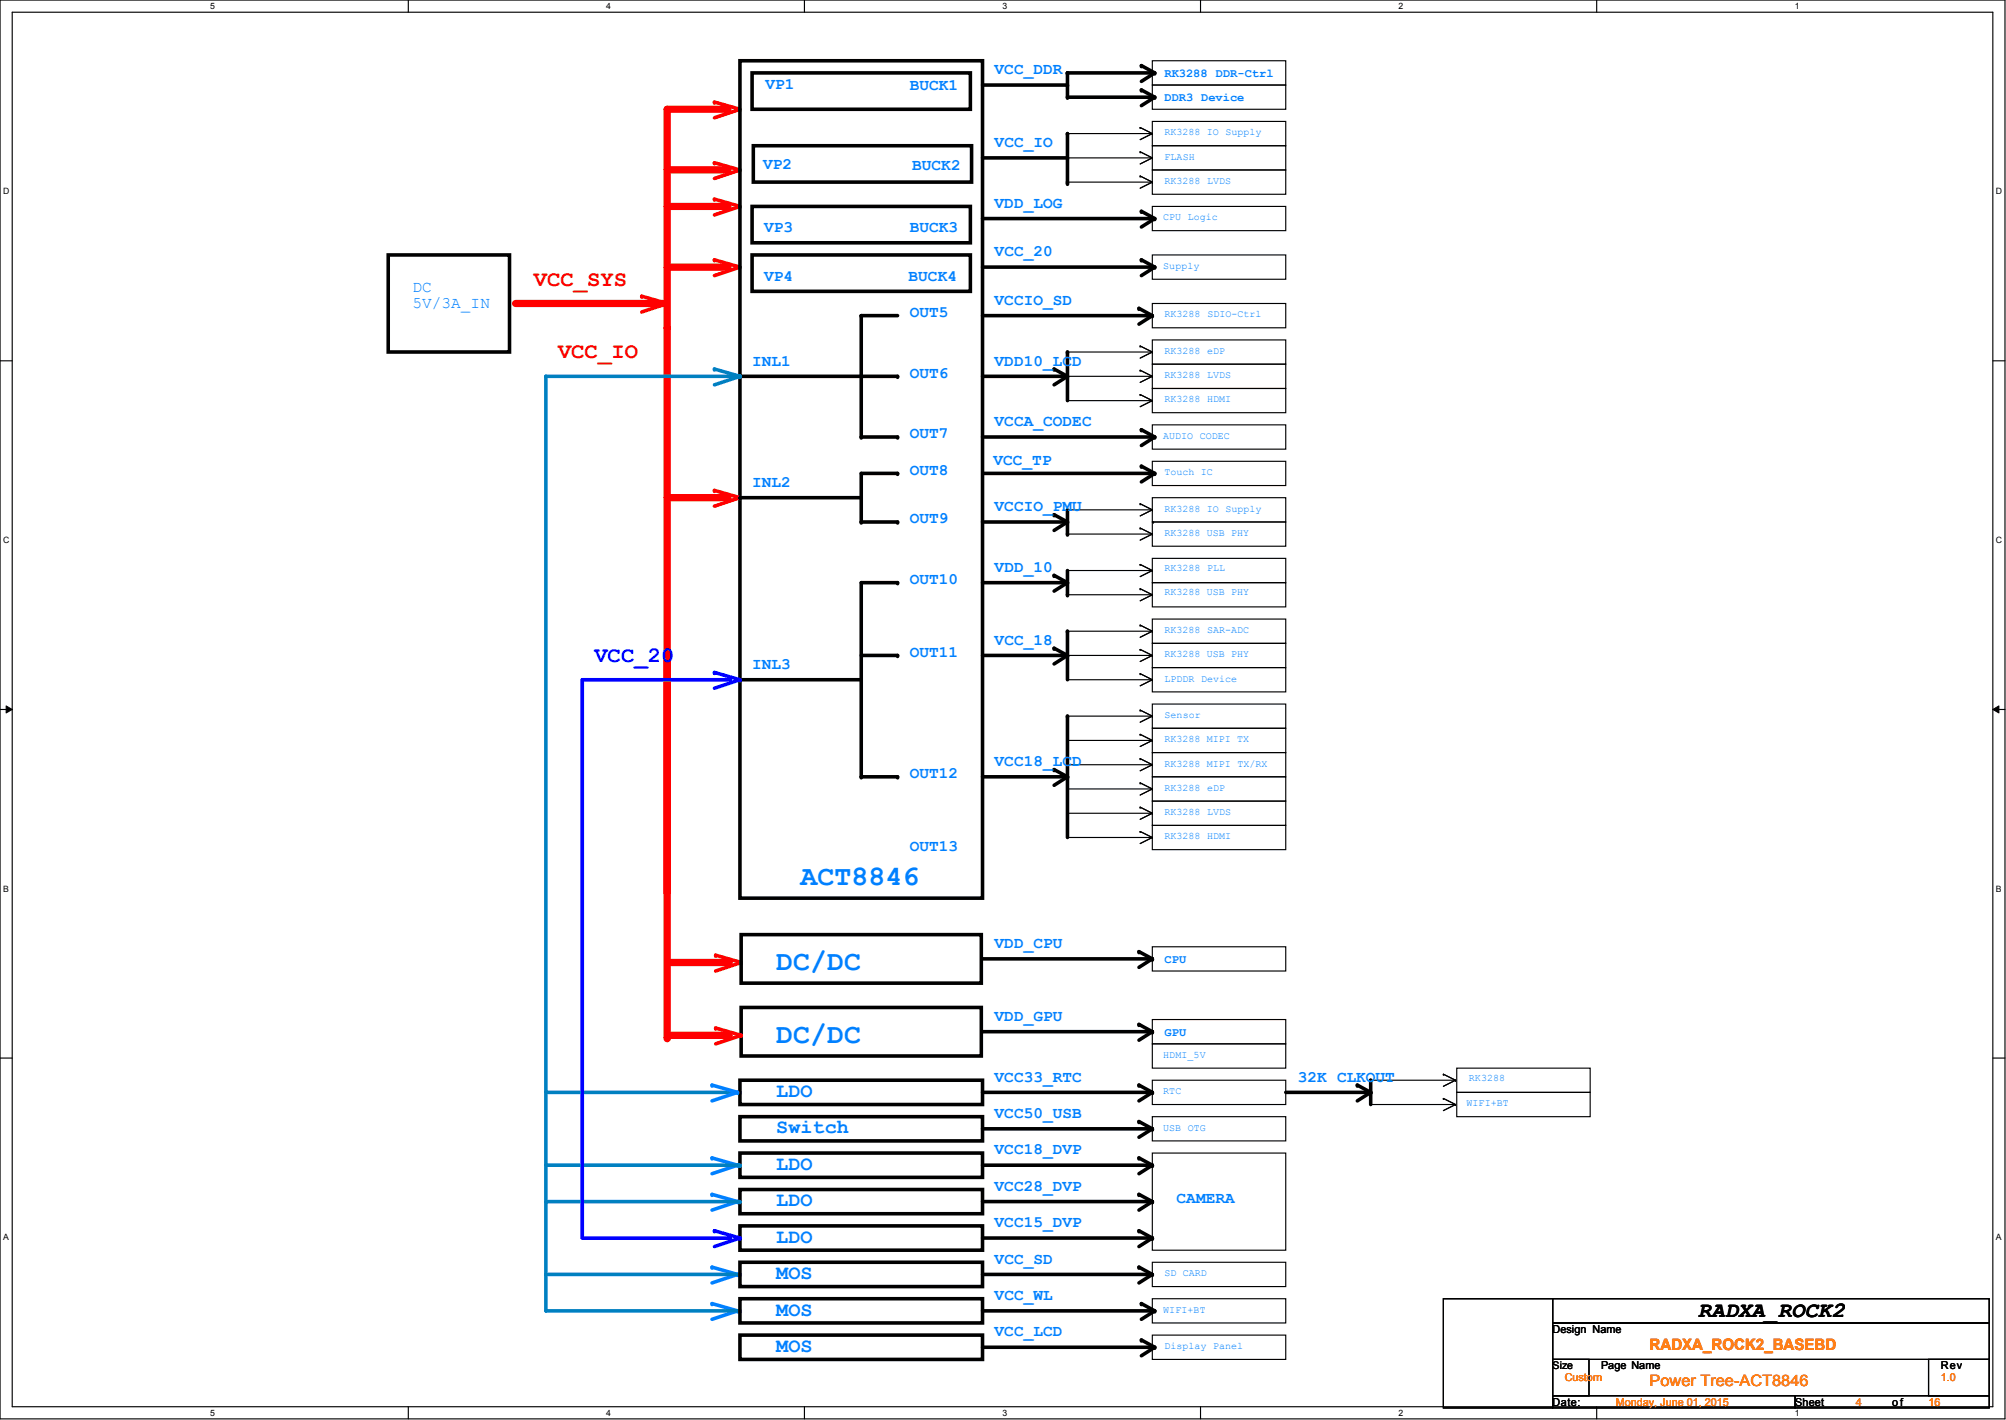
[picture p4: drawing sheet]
<svg xmlns="http://www.w3.org/2000/svg" width="1189mm" height="841mm" viewBox="0 0 1189 841" stroke-linecap="round" stroke-linejoin="round" font-family="sans-serif">
<path d="M0 0h1188v840h-1188zM7 7h1174v826h-1174z" fill="none" stroke="#000" stroke-width=".68"/>
<g fill="#fff">
<path d="M125 1h2v6h-2z"/>
<path d="M125 834h2v6h-2z"/>
</g>
<path d="M242 0v7M242 833v7" fill="none" stroke="#000" stroke-width=".68"/>
<g fill="#fff">
<path d="M359 1h3v6h-3z"/>
<path d="M359 834h3v6h-3z"/>
</g>
<path d="M477 0v7M477 833v7" fill="none" stroke="#000" stroke-width=".68"/>
<g fill="#fff">
<path d="M594 1h3v6h-3z"/>
<path d="M594 834h3v6h-3z"/>
</g>
<path d="M711 0v7M711 833v7" fill="none" stroke="#000" stroke-width=".68"/>
<g fill="#fff">
<path d="M829 1h3v6h-3z"/>
<path d="M829 834h3v6h-3z"/>
</g>
<path d="M946 0v7M946 833v7" fill="none" stroke="#000" stroke-width=".68"/>
<g fill="#fff">
<path d="M1064 1h2v6h-2z"/>
<path d="M1064 834h2v6h-2z"/>
<path d="M2 110h4v6h-4z"/>
<path d="M1183 110h4v6h-4z"/>
<path d="M2 317h4v6h-4z"/>
<path d="M1183 317h4v6h-4z"/>
</g>
<path d="M0 214h7M1181 214h7" fill="none" stroke="#000" stroke-width=".68"/>
<g fill="#fff">
<path d="M2 523h3v6h-3z"/>
<path d="M1183 523h3v6h-3z"/>
</g>
<path d="M0 420h7M1181 420h7" fill="none" stroke="#000" stroke-width=".68"/>
<path d="M4 418l3 2-3 2zM1181 420l4-2v4z" fill="#000"/>
<path d="M4 418l3 2-3 2zM1181 420l4-2v4z" fill="none" stroke="#000" stroke-width=".59"/>
<g fill="#fff">
<path d="M2 730h3v6h-3z"/>
<path d="M1183 730h3v6h-3z"/>
</g>
<path d="M0 627h7M1181 627h7" fill="none" stroke="#000" stroke-width=".68"/>
<path d="M424 566l15 4" fill="none" stroke="#f00" stroke-width="2.1"/>
<circle cx="424" cy="566" r="1.1" fill="#f00"/>
<path d="M439 570l-15 5" fill="none" stroke="#f00" stroke-width="2.1"/>
<circle cx="439" cy="570" r="1.1" fill="#f00"/>
<path d="M439 554h143v28h-143z" fill="none" stroke="#000" stroke-width="2.1"/>
<path d="M395 388v227" fill="none" stroke="#f00" stroke-width="4.3"/>
<circle cx="395" cy="615" r="2.1" fill="#f00"/>
<path d="M396 570h36" fill="none" stroke="#f00" stroke-width="4.3"/>
<circle cx="432" cy="570" r="2.1" fill="#f00"/>
<path d="M683 561h79v14h-79z" fill="none" stroke="#000" stroke-width=".68"/>
<path d="M582 568h101M582 690h101" fill="none" stroke="#000" stroke-width="2.1"/>
<g fill="#000">
<circle cx="683" cy="568" r="1.1"/>
<circle cx="683" cy="690" r="1.1"/>
</g>
<path d="M324 223v553" fill="none" stroke="#0080c0" stroke-width="2.1"/>
<circle cx="324" cy="223" r="1.1" fill="#0080c0"/>
<path d="M395 158h36" fill="none" stroke="#f00" stroke-width="4.3"/>
<circle cx="431" cy="158" r="2.1" fill="#f00"/>
<path d="M439 158l-16 5" fill="none" stroke="#f00" stroke-width="2.1"/>
<circle cx="439" cy="158" r="1.1" fill="#f00"/>
<path d="M423 154l16 4" fill="none" stroke="#f00" stroke-width="2.1"/>
<circle cx="423" cy="154" r="1.1" fill="#f00"/>
<path d="M306 180h89" fill="none" stroke="#f00" stroke-width="4.3"/>
<circle cx="395" cy="180" r="2.1" fill="#f00"/>
<path d="M395 65v129" fill="none" stroke="#f00" stroke-width="4.3"/>
<circle cx="395" cy="194" r="2.1" fill="#f00"/>
<path d="M439 101l-16 5" fill="none" stroke="#f00" stroke-width="2.1"/>
<circle cx="439" cy="101" r="1.1" fill="#f00"/>
<path d="M423 96l16 5" fill="none" stroke="#f00" stroke-width="2.1"/>
<circle cx="423" cy="96" r="1.1" fill="#f00"/>
<path d="M395 101h36" fill="none" stroke="#f00" stroke-width="4.3"/>
<circle cx="431" cy="101" r="2.1" fill="#f00"/>
<path d="M439 122l-16 5" fill="none" stroke="#f00" stroke-width="2.1"/>
<circle cx="439" cy="122" r="1.1" fill="#f00"/>
<path d="M423 118l16 4" fill="none" stroke="#f00" stroke-width="2.1"/>
<circle cx="423" cy="118" r="1.1" fill="#f00"/>
<path d="M395 122h36" fill="none" stroke="#f00" stroke-width="4.3"/>
<circle cx="431" cy="122" r="2.1" fill="#f00"/>
<path d="M439 65l-16 5" fill="none" stroke="#f00" stroke-width="2.1"/>
<circle cx="439" cy="65" r="1.1" fill="#f00"/>
<path d="M423 60l16 5" fill="none" stroke="#f00" stroke-width="2.1"/>
<circle cx="423" cy="60" r="1.1" fill="#f00"/>
<path d="M395 65h36" fill="none" stroke="#f00" stroke-width="4.3"/>
<circle cx="431" cy="65" r="2.1" fill="#f00"/>
<path d="M439 36h143v496h-143z" fill="none" stroke="#000" stroke-width="2.1"/>
<path d="M395 194v334" fill="none" stroke="#f00" stroke-width="4.3"/>
<circle cx="395" cy="528" r="2.1" fill="#f00"/>
<path d="M683 683h79v57h-79z" fill="none" stroke="#000" stroke-width=".68"/>
<path d="M439 683h143v14h-143zM582 733h101" fill="none" stroke="#000" stroke-width="2.1"/>
<circle cx="683" cy="733" r="1.1" fill="#000"/>
<path d="M437 690l-15 5" fill="none" stroke="#0080ff" stroke-width="2.1"/>
<circle cx="437" cy="690" r="1.1" fill="#0080ff"/>
<path d="M422 686l15 4" fill="none" stroke="#0080ff" stroke-width="2.1"/>
<circle cx="422" cy="686" r="1.1" fill="#0080ff"/>
<path d="M675 564l8 4-8 5M439 597h143v28h-143zM582 611h101M675 607l8 4M683 611l-8 5M675 686l8 4-8 5M675 729l8 4-8 5" fill="none" stroke="#000" stroke-width="2.1"/>
<g fill="#000">
<circle cx="675" cy="564" r="1.1"/>
<circle cx="683" cy="568" r="1.1"/>
<circle cx="675" cy="607" r="1.1"/>
<circle cx="683" cy="611" r="1.1"/>
<circle cx="675" cy="686" r="1.1"/>
<circle cx="683" cy="690" r="1.1"/>
<circle cx="675" cy="729" r="1.1"/>
<circle cx="683" cy="733" r="1.1"/>
</g>
<path d="M683 604h79v14h-79zM683 618h79v15h-79z" fill="none" stroke="#000" stroke-width=".68"/>
<path d="M424 609l15 4" fill="none" stroke="#f00" stroke-width="2.1"/>
<circle cx="424" cy="609" r="1.1" fill="#f00"/>
<path d="M439 613l-15 5" fill="none" stroke="#f00" stroke-width="2.1"/>
<circle cx="439" cy="613" r="1.1" fill="#f00"/>
<path d="M396 613h36" fill="none" stroke="#f00" stroke-width="4.3"/>
<circle cx="432" cy="613" r="2.1" fill="#f00"/>
<path d="M439 705h143v14h-143zM582 712h101M675 707l8 5M683 712l-8 5M439 726h143v14h-143z" fill="none" stroke="#000" stroke-width="2.1"/>
<g fill="#000">
<circle cx="675" cy="707" r="1.1"/>
<circle cx="683" cy="712" r="1.1"/>
</g>
<path d="M437 712l-15 5" fill="none" stroke="#0080ff" stroke-width="2.1"/>
<circle cx="437" cy="712" r="1.1" fill="#0080ff"/>
<path d="M422 707l15 5" fill="none" stroke="#0080ff" stroke-width="2.1"/>
<circle cx="422" cy="707" r="1.1" fill="#0080ff"/>
<path d="M324 690h115" fill="none" stroke="#0080c0" stroke-width="2.1"/>
<circle cx="439" cy="690" r="1.1" fill="#0080c0"/>
<path d="M324 712h115" fill="none" stroke="#0080c0" stroke-width="2.1"/>
<circle cx="439" cy="712" r="1.1" fill="#0080c0"/>
<path d="M395 180l-15 5" fill="none" stroke="#f00" stroke-width="2.1"/>
<circle cx="395" cy="180" r="1.1" fill="#f00"/>
<path d="M380 175l15 5" fill="none" stroke="#f00" stroke-width="2.1"/>
<circle cx="380" cy="175" r="1.1" fill="#f00"/>
<path d="M230 151h72v57h-72z" fill="none" stroke="#000" stroke-width="2.1"/>
<path d="M324 647h115" fill="none" stroke="#0080c0" stroke-width="2.1"/>
<circle cx="439" cy="647" r="1.1" fill="#0080c0"/>
<path d="M439 640h143v14h-143zM582 647h101" fill="none" stroke="#000" stroke-width="2.1"/>
<circle cx="683" cy="647" r="1.1" fill="#000"/>
<path d="M422 643l15 4" fill="none" stroke="#0080ff" stroke-width="2.1"/>
<circle cx="422" cy="643" r="1.1" fill="#0080ff"/>
<path d="M437 647l-15 5" fill="none" stroke="#0080ff" stroke-width="2.1"/>
<circle cx="437" cy="647" r="1.1" fill="#0080ff"/>
<path d="M676 39l8 4-8 5M446 43h129v22h-129zM582 50h51M676 53l8 5-8 5M683 43h-50v15h50M633 79v30M446 86h130v22h-130zM582 94h51M582 129h101M676 125l8 4-8 5M675 643l8 4-8 5" fill="none" stroke="#000" stroke-width="2.1"/>
<g fill="#000">
<circle cx="676" cy="39" r="1.1"/>
<circle cx="633" cy="50" r="1.1"/>
<circle cx="633" cy="58" r="1.1"/>
<circle cx="633" cy="43" r="1.1"/>
<circle cx="676" cy="53" r="1.1"/>
<circle cx="684" cy="58" r="1.1"/>
<circle cx="684" cy="43" r="1.1"/>
<circle cx="633" cy="79" r="1.1"/>
<circle cx="676" cy="76" r=".3"/>
<circle cx="683" cy="79" r=".3"/>
<circle cx="633" cy="94" r="1.1"/>
<circle cx="676" cy="90" r=".3"/>
<circle cx="683" cy="94" r=".3"/>
<circle cx="633" cy="109" r="1.1"/>
<circle cx="676" cy="104" r=".3"/>
<circle cx="683" cy="108" r=".3"/>
<circle cx="676" cy="125" r="1.1"/>
<circle cx="683" cy="129" r="1.1"/>
<circle cx="684" cy="129" r="1.1"/>
<circle cx="675" cy="643" r="1.1"/>
<circle cx="683" cy="647" r="1.1"/>
</g>
<g fill="none" stroke="#000" stroke-width=".68">
<path d="M683 36h79v14h-79zM683 50h79v15h-79zM633 79h50M676 76l7 3M683 72h79v14h-79zM683 79l-7 4M633 94h50M676 90l7 4M683 86h79v15h-79zM683 94l-7 3M633 108h50M676 104l7 4"/>
<path d="M683 101h79v14h-79zM683 108l-7 3M683 122h79v15h-79zM683 640h79v14h-79z"/>
</g>
<path d="M395 295h36" fill="none" stroke="#f00" stroke-width="4.3"/>
<circle cx="431" cy="295" r="2.1" fill="#f00"/>
<path d="M439 295l-16 5" fill="none" stroke="#f00" stroke-width="2.1"/>
<circle cx="439" cy="295" r="1.1" fill="#f00"/>
<path d="M423 290l16 5" fill="none" stroke="#f00" stroke-width="2.1"/>
<circle cx="423" cy="290" r="1.1" fill="#f00"/>
<path d="M532 187h-22v72h22M439 223h93M439 295h71M532 280h-22v29h22M510 345v115h22M510 388h22M439 403h71" fill="none" stroke="#000" stroke-width="2.1"/>
<g fill="#000">
<circle cx="510" cy="187" r="1.1"/>
<circle cx="439" cy="223" r="1.1"/>
<circle cx="532" cy="223" r="1.1"/>
<circle cx="510" cy="259" r="1.1"/>
<circle cx="532" cy="259" r="1.1"/>
<circle cx="439" cy="295" r="1.1"/>
<circle cx="532" cy="280" r="1.1"/>
<circle cx="510" cy="309" r="1.1"/>
<circle cx="532" cy="309" r="1.1"/>
<circle cx="532" cy="388" r="1.1"/>
<circle cx="439" cy="403" r="1.1"/>
<circle cx="510" cy="460" r="1.1"/>
<circle cx="532" cy="460" r="1.1"/>
</g>
<path d="M324 223h115" fill="none" stroke="#0080c0" stroke-width="2.1"/>
<circle cx="439" cy="223" r="1.1" fill="#0080c0"/>
<path d="M439 223l-16 5" fill="none" stroke="#0080c0" stroke-width="2.1"/>
<circle cx="439" cy="223" r="1.1" fill="#0080c0"/>
<path d="M423 219l16 4" fill="none" stroke="#0080c0" stroke-width="2.1"/>
<circle cx="423" cy="219" r="1.1" fill="#0080c0"/>
<path d="M345 403h88" fill="none" stroke="#00f" stroke-width="2.1"/>
<circle cx="433" cy="403" r="1.1" fill="#00f"/>
<path d="M439 403l-16 5" fill="none" stroke="#00f" stroke-width="2.1"/>
<circle cx="439" cy="403" r="1.1" fill="#00f"/>
<path d="M423 398l16 5" fill="none" stroke="#00f" stroke-width="2.1"/>
<circle cx="423" cy="398" r="1.1" fill="#00f"/>
<path d="M423 729l16 4" fill="none" stroke="#00f" stroke-width="2.1"/>
<circle cx="423" cy="729" r="1.1" fill="#00f"/>
<path d="M439 733l-16 5" fill="none" stroke="#00f" stroke-width="2.1"/>
<circle cx="439" cy="733" r="1.1" fill="#00f"/>
<path d="M345 733h88" fill="none" stroke="#00f" stroke-width="2.1"/>
<circle cx="433" cy="733" r="1.1" fill="#00f"/>
<path d="M345 403v330" fill="none" stroke="#00f" stroke-width="2.1"/>
<circle cx="345" cy="403" r="1.1" fill="#00f"/>
<path d="M812 640v14M762 647h50M804 643l8 4M812 647l-8 5M439 661h143v15h-143zM582 669h101M675 664l8 5M683 669l-8 5M582 755h99M675 750l8 5-8 5M582 776h101M676 772l8 4-8 5" fill="none" stroke="#000" stroke-width="2.1"/>
<g fill="#000">
<circle cx="812" cy="640" r="1.1"/>
<circle cx="855" cy="636" r=".3"/>
<circle cx="863" cy="640" r=".3"/>
<circle cx="804" cy="643" r="1.1"/>
<circle cx="812" cy="647" r="1.1"/>
<circle cx="855" cy="651" r=".3"/>
<circle cx="863" cy="654" r=".3"/>
<circle cx="675" cy="664" r="1.1"/>
<circle cx="683" cy="669" r="1.1"/>
<circle cx="675" cy="750" r="1.1"/>
<circle cx="681" cy="755" r="1.1"/>
<circle cx="683" cy="755" r="1.1"/>
<circle cx="676" cy="772" r="1.1"/>
<circle cx="683" cy="776" r="1.1"/>
<circle cx="684" cy="776" r="1.1"/>
</g>
<path d="M812 640h51M855 636l8 4M863 640l-8 3M863 633h79v14h-79zM812 654h51M855 651l8 3M863 654l-8 4M863 647h79v14h-79zM683 661h79v15h-79zM683 748h79v14h-79zM683 769h79v15h-79z" fill="none" stroke="#000" stroke-width=".68"/>
<path d="M437 755l-15 5" fill="none" stroke="#0080ff" stroke-width="2.1"/>
<circle cx="437" cy="755" r="1.1" fill="#0080ff"/>
<path d="M422 750l15 5" fill="none" stroke="#0080ff" stroke-width="2.1"/>
<circle cx="422" cy="750" r="1.1" fill="#0080ff"/>
<path d="M324 755h115" fill="none" stroke="#0080c0" stroke-width="2.1"/>
<circle cx="439" cy="755" r="1.1" fill="#0080c0"/>
<path d="M437 776l-15 5" fill="none" stroke="#0080ff" stroke-width="2.1"/>
<circle cx="437" cy="776" r="1.1" fill="#0080ff"/>
<path d="M422 772l15 4" fill="none" stroke="#0080ff" stroke-width="2.1"/>
<circle cx="422" cy="772" r="1.1" fill="#0080ff"/>
<path d="M324 776h115" fill="none" stroke="#0080c0" stroke-width="2.1"/>
<circle cx="439" cy="776" r="1.1" fill="#0080c0"/>
<g fill="none" stroke="#000" stroke-width="2.1">
<path d="M446 122h129v22h-129zM446 151h129v22h-129zM582 158h101M676 154l8 4-8 5M582 187h99M675 183l8 4-8 5M625 219l8 4-8 5M633 208v29M582 223h49M582 259h101M676 255l8 4-8 5M676 276l8 4-8 5"/>
<path d="M583 280h100M582 309h49M625 305l8 4-8 5M633 302v14M633 338v14M510 345h22M582 345h49M625 341l8 4-8 5M633 374v29M582 388h51M625 384l8 4M633 388l-8 5"/>
<path d="M633 424v72M625 456l8 4M582 460h51M633 460l-8 5M439 748h143v14h-143zM439 769h143v15h-143zM439 791h143v14h-143zM582 798h101M676 794l8 4-8 5"/>
</g>
<g fill="none" stroke="#000" stroke-width=".68">
<path d="M683 151h79v14h-79zM683 180h79v14h-79zM633 208h50M676 205l7 3M676 219l7 4M683 216h79v14h-79zM683 201h79v15h-79zM683 208l-7 4M633 223h50M633 237h50M676 234l7 3M683 230h79v14h-79z"/>
<path d="M683 223l-7 3M683 237l-7 4M683 252h79v14h-79zM683 273h79v15h-79zM676 298l7 4M683 295h79v14h-79zM633 302h50M633 316h50M676 313l7 3M683 309h79v15h-79zM683 316l-7 4M683 302l-7 4"/>
<path d="M633 338h50M676 334l7 4M683 331h79v14h-79zM683 338l-7 4M633 352h50M676 349l7 3M683 345h79v14h-79zM683 352l-7 4M633 374h50M676 370l7 4M683 367h79v14h-79zM683 374l-7 3"/>
<path d="M633 388h50M676 385l7 3M676 399l7 4M683 381h79v14h-79zM683 395h79v15h-79zM683 388l-7 4M633 403h50M683 417h79v14h-79zM683 403l-7 3M633 439h50M633 424h50M676 435l7 4"/>
<path d="M676 421l7 3M683 431h79v15h-79zM683 439l-7 3M683 424l-7 4M633 453h50M676 449l7 4M683 446h79v14h-79zM683 453l-7 4M633 467h50M676 464l7 3M676 478l7 4M683 460h79v14h-79z"/>
<path d="M683 474h79v15h-79zM683 467l-7 4M633 482h50M633 496h50M676 492l7 4M683 489h79v14h-79zM683 482l-7 3M683 496l-7 4M855 769h65v65h-65zM920 769h259v15h-259zM683 791h79v14h-79zM920 784h259v21h-259z"/>
<path d="M920 805h22v22h-22zM1143 805h36v22h-36zM920 827h144v7h-144zM1064 827h115v7h-115z"/>
</g>
<g fill="#000">
<circle cx="676" cy="154" r="1.1"/>
<circle cx="683" cy="158" r="1.1"/>
<circle cx="684" cy="158" r="1.1"/>
<circle cx="675" cy="183" r="1.1"/>
<circle cx="681" cy="187" r="1.1"/>
<circle cx="683" cy="187" r="1.1"/>
<circle cx="625" cy="219" r="1.1"/>
<circle cx="633" cy="208" r="1.1"/>
<circle cx="676" cy="219" r=".3"/>
<circle cx="676" cy="205" r=".3"/>
<circle cx="683" cy="208" r=".3"/>
<circle cx="631" cy="223" r="1.1"/>
<circle cx="633" cy="223" r="1.1"/>
<circle cx="676" cy="234" r=".3"/>
<circle cx="683" cy="223" r=".3"/>
<circle cx="683" cy="237" r=".3"/>
<circle cx="676" cy="255" r="1.1"/>
<circle cx="683" cy="259" r="1.1"/>
<circle cx="684" cy="259" r="1.1"/>
<circle cx="676" cy="276" r="1.1"/>
<circle cx="676" cy="298" r=".3"/>
<circle cx="683" cy="280" r="1.1"/>
<circle cx="684" cy="280" r="1.1"/>
<circle cx="684" cy="280" r=".3"/>
<circle cx="625" cy="305" r="1.1"/>
<circle cx="631" cy="309" r="1.1"/>
<circle cx="633" cy="309" r="1.1"/>
<circle cx="633" cy="316" r="1.1"/>
<circle cx="676" cy="313" r=".3"/>
<circle cx="683" cy="302" r=".3"/>
<circle cx="683" cy="316" r=".3"/>
<circle cx="684" cy="309" r=".3"/>
<circle cx="676" cy="334" r=".3"/>
<circle cx="683" cy="338" r=".3"/>
<circle cx="532" cy="345" r="1.1"/>
<circle cx="625" cy="341" r="1.1"/>
<circle cx="631" cy="345" r="1.1"/>
<circle cx="633" cy="345" r="1.1"/>
<circle cx="633" cy="352" r="1.1"/>
<circle cx="676" cy="349" r=".3"/>
<circle cx="683" cy="352" r=".3"/>
<circle cx="633" cy="374" r="1.1"/>
<circle cx="676" cy="370" r=".3"/>
<circle cx="683" cy="374" r=".3"/>
<circle cx="625" cy="384" r="1.1"/>
<circle cx="633" cy="388" r="1.1"/>
<circle cx="676" cy="385" r=".3"/>
<circle cx="676" cy="399" r=".3"/>
<circle cx="683" cy="388" r=".3"/>
<circle cx="683" cy="403" r=".3"/>
<circle cx="633" cy="424" r="1.1"/>
<circle cx="676" cy="421" r=".3"/>
<circle cx="676" cy="435" r=".3"/>
<circle cx="683" cy="424" r=".3"/>
<circle cx="683" cy="439" r=".3"/>
<circle cx="625" cy="456" r="1.1"/>
<circle cx="676" cy="449" r=".3"/>
<circle cx="683" cy="453" r=".3"/>
<circle cx="633" cy="460" r="1.1"/>
<circle cx="676" cy="464" r=".3"/>
<circle cx="676" cy="478" r=".3"/>
<circle cx="683" cy="467" r=".3"/>
<circle cx="676" cy="492" r=".3"/>
<circle cx="683" cy="496" r=".3"/>
<circle cx="683" cy="482" r=".3"/>
<circle cx="676" cy="794" r="1.1"/>
<circle cx="683" cy="798" r="1.1"/>
<circle cx="684" cy="798" r="1.1"/>
</g>
<g font-size="16.7" fill="#0080ff">
<text x="474" y="524">ACT8846</text>
<text x="460" y="575">DC/DC</text>
<text x="460" y="618">DC/DC</text>
</g>
<g font-size="13.1" fill="#f00">
<text x="316" y="169">VCC_SYS</text>
<text x="331" y="212">VCC_IO</text>
</g>
<text font-size="13.1" fill="#00f" x="352" y="392">VCC_20</text>
<text font-size="12.9" x="1006" y="780">RADXA_ROCK2</text>
<g font-size="11.9" fill="#0080ff">
<text x="460" y="650">LDO</text>
<text x="460" y="671">Switch</text>
<text x="460" y="693">LDO</text>
<text x="460" y="714">LDO</text>
<text x="460" y="736">LDO</text>
<text x="460" y="758">MOS</text>
<text x="460" y="779">MOS</text>
<text x="460" y="801">MOS</text>
</g>
<g font-size="9.5" fill="#0080ff">
<text x="589" y="44">VCC_DDR</text>
<text x="454" y="53">VP1</text>
<text x="539" y="53">BUCK1</text>
<text x="589" y="87">VCC_IO</text>
<text x="452" y="100">VP2</text>
<text x="541" y="101">BUCK2</text>
<text x="589" y="123">VDD_LOG</text>
<text x="453" y="137">VP3</text>
<text x="539" y="137">BUCK3</text>
<text x="589" y="152">VCC_20</text>
<text x="453" y="166">VP4</text>
<text x="538" y="166">BUCK4</text>
<text x="244" y="173">DC</text>
<text x="244" y="183">5V/3A_IN</text>
<text x="589" y="181">VCCIO_SD</text>
<text x="539" y="188">OUT5</text>
<text x="446" y="216">INL1</text>
<text x="589" y="216">VDD10_LCD</text>
<text x="539" y="224">OUT6</text>
<text x="589" y="252">VCCA_CODEC</text>
<text x="539" y="260">OUT7</text>
<text x="589" y="275">VCC_TP</text>
<text x="539" y="281">OUT8</text>
<text x="446" y="288">INL2</text>
<text x="589" y="303">VCCIO_PMU</text>
<text x="539" y="310">OUT9</text>
<text x="589" y="339">VDD_10</text>
<text x="539" y="346">OUT10</text>
<text x="589" y="382">VCC_18</text>
<text x="539" y="389">OUT11</text>
<text x="446" y="396">INL3</text>
<text x="589" y="454">VCC18_LCD</text>
<text x="539" y="461">OUT12</text>
<text x="539" y="504">OUT13</text>
<text x="589" y="562">VDD_CPU</text>
<text x="589" y="605">VDD_GPU</text>
<text x="589" y="641">VCC33_RTC</text>
<text x="769" y="641">32K CLKOUT</text>
<text x="589" y="662">VCC50_USB</text>
<text x="589" y="684">VCC18_DVP</text>
<text x="589" y="705">VCC28_DVP</text>
<text x="697" y="713">CAMERA</text>
<text x="589" y="727">VCC15_DVP</text>
<text x="589" y="748">VCC_SD</text>
<text x="589" y="770">VCC_WL</text>
<text x="589" y="792">VCC_LCD</text>
</g>
<g font-size="9.3" fill="#ff8000">
<text x="978" y="799">RADXA_ROCK2_BASEBD</text>
<text x="978" y="821">Power Tree-ACT8846</text>
</g>
<g font-size="7.2" fill="#0080ff">
<text x="690" y="46">RK3288 DDR-Ctrl</text>
<text x="690" y="60">DDR3 Device</text>
<text x="690" y="570">CPU</text>
<text x="690" y="613">GPU</text>
</g>
<g font-size="6.4">
<text x="920" y="789">Design Name</text>
<text x="949" y="811">Page Name</text>
<text x="1150" y="811">Rev</text>
<text x="920" y="832">Date:</text>
<text x="1064" y="832">Sheet</text>
<text x="1121" y="832">of</text>
</g>
<g font-size="6.4" fill="#ff8000">
<text x="927" y="818">Custom</text>
<text x="1150" y="818">1.0</text>
<text x="958" y="832">Monday, June 01, 2015</text>
<text x="1100" y="832">4</text>
<text x="1143" y="832">16</text>
</g>
<text font-size="6.3" x="920" y="811">Size</text>
<g font-size="5.9" fill="#0080ff">
<text x="690" y="80">RK3288 IO Supply</text>
<text x="690" y="95">FLASH</text>
<text x="690" y="109">RK3288 LVDS</text>
<text x="689" y="131">CPU Logic</text>
<text x="689" y="159">Supply</text>
<text x="690" y="188">RK3288</text>
<text x="716" y="188">SDIO-Ctrl</text>
<text x="690" y="210">RK3288 eDP</text>
<text x="690" y="224">RK3288 LVDS</text>
<text x="690" y="238">RK3288 HDMI</text>
<text x="689" y="260">AUDIO CODEC</text>
<text x="690" y="282">Touch IC</text>
<text x="690" y="303">RK3288 IO Supply</text>
<text x="690" y="317">RK3288 USB PHY</text>
<text x="690" y="338">RK3288 PLL</text>
<text x="690" y="353">RK3288 USB PHY</text>
<text x="690" y="375">RK3288 SAR-ADC</text>
<text x="690" y="389">RK3288 USB PHY</text>
<text x="690" y="404">LPDDR Device</text>
<text x="690" y="425">Sensor</text>
<text x="690" y="440">RK3288 MIPI TX</text>
<text x="690" y="454">RK3288 MIPI TX/RX</text>
<text x="690" y="468">RK3288 eDP</text>
<text x="690" y="483">RK3288 LVDS</text>
<text x="690" y="497">RK3288 HDMI</text>
<text x="689" y="627">HDMI_5V</text>
<text x="871" y="640">RK3288</text>
<text x="689" y="648">RTC</text>
<text x="869" y="655">WIFI+BT</text>
<text x="689" y="670">USB OTG</text>
<text x="690" y="756">SD CARD</text>
<text x="689" y="777">WIFI+BT</text>
<text x="690" y="799">Display Panel</text>
</g>
<g font-size="5.2">
<text x="125" y="5">5</text>
<text x="359" y="5">4</text>
<text x="594" y="5">3</text>
<text x="829" y="5">2</text>
<text x="1064" y="5">1</text>
<text x="2" y="115">D</text>
<text x="1183" y="115">D</text>
<text x="2" y="322">C</text>
<text x="1183" y="322">C</text>
<text x="2" y="528">B</text>
<text x="1183" y="528">B</text>
<text x="2" y="734">A</text>
<text x="1183" y="734">A</text>
<text x="125" y="838">5</text>
<text x="359" y="838">4</text>
<text x="594" y="838">3</text>
<text x="829" y="838">2</text>
<text x="1064" y="838">1</text>
</g>
</svg>
